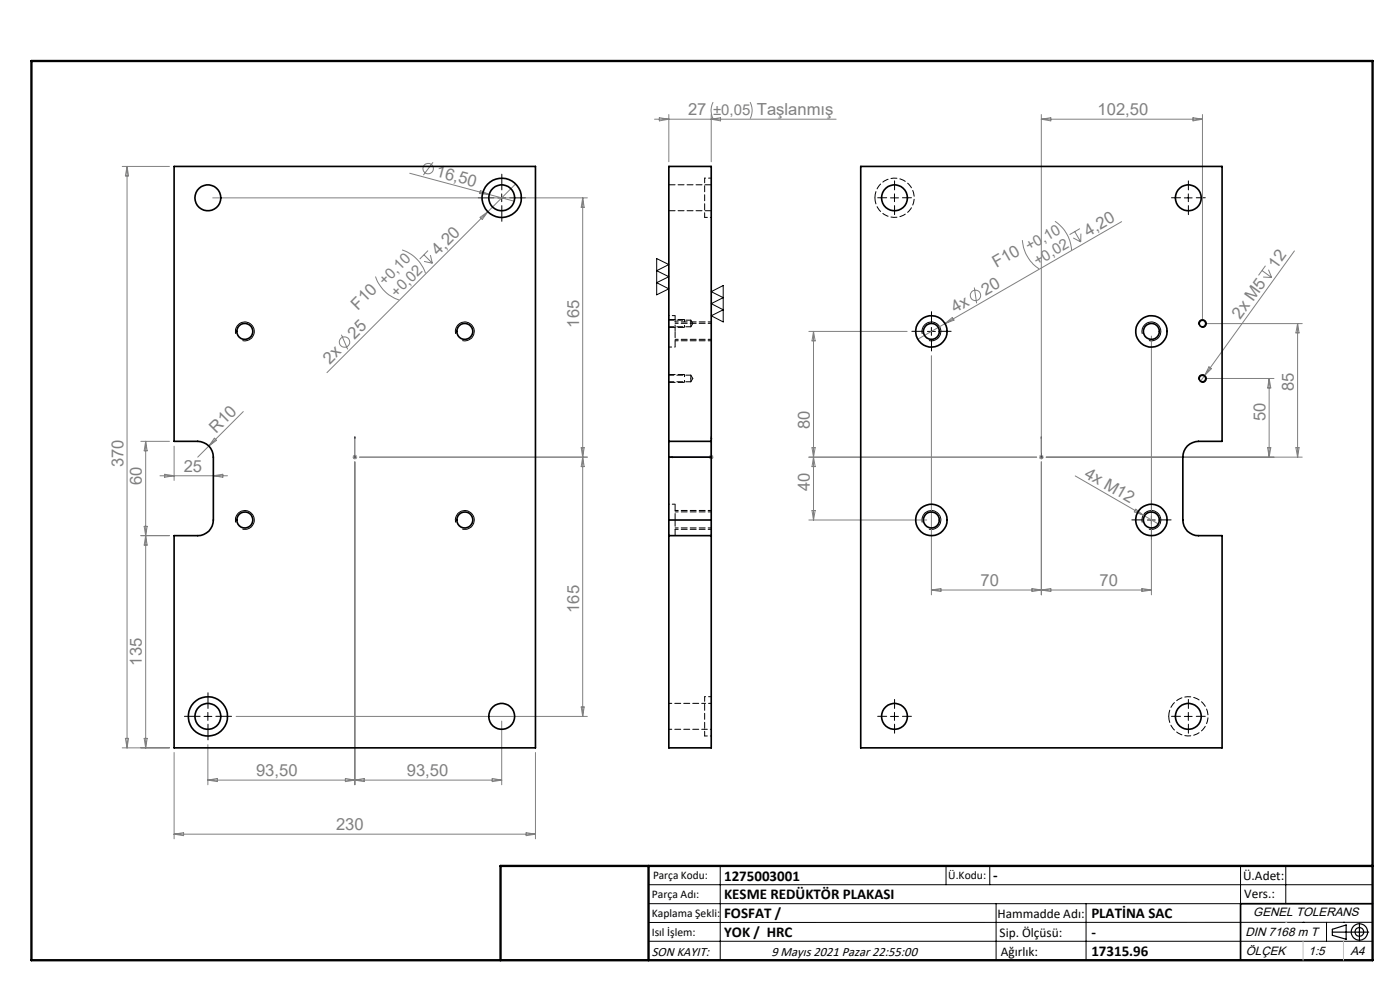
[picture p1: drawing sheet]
<svg xmlns="http://www.w3.org/2000/svg" width="297mm" height="210mm" viewBox="0 0 297 210" stroke-linecap="round" stroke-linejoin="round" font-family="sans-serif">
<g fill="none" stroke="#808080" stroke-width=".21">
<path d="M25.9 35.3h10M27 35.3v123.3M27 35.3l.3 2h-.7zM86.9 36.8l22.2 5.9M91.9 34.4l-2.1 2.7M109.4 39l-40 40M138.9 25.3h38.5M139.9 25l2 .3-2 .3zM141.9 24.3v10M150.9 24.3v10M150.9 25.3l2-.3v.6zM151.3 21.7a3.9 3.9 0 0 0 0 3.5"/>
<path d="M159.1 21.7a3.9 3.9 0 0 1 0 3.5M220.9 24.3v71.7M220.9 25.3h34.2M220.9 25.3l2-.3v.6zM253.1 25l2 .3-2 .3zM255.1 24.3v43.3M45.1 42h79.5M79.7 58.7a7.9 7.9 0 0 0 4.9 4.9M85.3 53a7.9 7.9 0 0 1 5 5M89.9 54l1.8 1.8M90 55.4l1.7 .4M90.8 53.2l-1.8 1.8"/>
<path d="M91.3 54.1l.4 1.7M101.8 46.1l1.7-1.2-1.2 1.7zM101.9 40.4l1.9 .9-2-.2zM123.6 42v110M123.6 42l.3 2h-.6zM216.9 50.9a8 8 0 0 0 3.5 6.1M223.8 46.9a7.9 7.9 0 0 1 3.5 6.1M227.7 50.5l1.6 .8M228 49.1l1.3 2.2M229.1 48.5l-2.2 1.3M229.3 49.6v1.7M237.9 47l-37.4 21.6"/>
<path d="M267.7 57.4l2.1 1.5M268 58.8l1.8 .1M268.5 56.4l-1.5 2M269.1 57.2l.7 1.7M274.6 53.2l-19 26.4M72.4 71l1.4 3.1M171.6 70.3h20.8M172.6 70.3v40M172.6 70.3l.3 2h-.6zM197.6 75.5v50.7M200.5 68.6l-5.8 3.4M200.5 68.6l1.5-1.3 .4 .6z"/>
<path d="M206.7 61l.5 3.3M244.3 71.3v54.9M255.6 79.6l-1 1.4M256.1 68.6h20.2M256.5 77.8l.5 .4-1.4 1.4zM275.3 68.6v28.4M275.3 68.6l.3 2h-.7zM29.9 93.6h6M30.9 93.6v65M30.9 93.6l.3 2h-.6zM36.9 94.6v7.3M45.5 92.9l.4 .5-1.6 1.2z"/>
<path d="M51.6 87.3l-9.7 9.7M74.8 97h1M74.9 96.6l.7 .7M75.3 96.5v1M75.3 98v68.5M75.6 96.6l-.7 .7M76.3 97h48.3M123.3 95l.6 4h-.6l.6-4zM150.4 97h1M150.5 96.6l.7 .7M150.9 96.5v1M151.2 96.6l-.7 .7"/>
<path d="M171.6 97h48.3M172.3 95h.6l-.3 2zM172.6 97l.3 2h-.6zM220.4 97h1M220.6 96.6l.7 .7M220.9 96.5v1M220.9 98v28.2M221.3 96.6l-.7 .7M221.9 97h54.4M256.1 80.3h14.2M268.9 95h.7l-.4 2zM269.2 80.3v16.7"/>
<path d="M269.2 80.3l.4 2h-.7zM274.9 95h.7l-.3 2zM29.9 113.6h6M30.6 111.6h.6l-.3 2zM30.9 113.6l.3 2h-.6zM33.9 100.9h14.4M34.9 100.6l2 .3-2 .3zM45.3 100.9l2-.3v.6zM171.6 110.3h25M172.3 108.3h.6l-.3 2zM228.1 101l14.4 8.3M240.9 108l1.6 1.3-1.9-.7z"/>
<path d="M242.5 109.3l3.5 2M197.6 125.2h46.7M197.6 125.2l2-.4v.7zM218.9 124.8v.7l4-.7v.7zM242.3 124.8l2 .4-2 .3zM25.9 158.6h10M26.6 156.6h.7l-.3 2zM30.6 156.6h.6l-.3 2zM36.9 159.6v18.3M44.1 158v8.5M50.1 152h74.5M106.4 153v13.5"/>
<path d="M113.6 159.6v18.3M123.3 150h.6l-.3 2zM36.9 176.9h76.7M36.9 176.9l2-.3v.7zM44.1 165.5h62.3M44.1 165.5l2-.4v.7zM73.3 165.1l2 .4-2 .3zM75.3 165.5l2-.4v.7zM104.4 165.1l2 .4-2 .3zM111.6 176.6l2 .3-2 .4z"/>
<circle cx="90.8" cy="35.8" r="1.09"/>
<circle cx="73.1" cy="72.6" r="1.1"/>
<circle cx="206.9" cy="62.7" r="1.1"/>
</g>
<g fill="none" stroke="#000" stroke-width=".21">
<path d="M105.6 42h1.7M106.4 41.1v1.7M139.3 54.8l2.6 1.3-2.6 1.3 2.6 1.3-2.6 1.3 2.6 1.3-2.6 1.2zM188.9 42h1.7M189.8 41.1v1.7M251.2 42h1.7M252.1 41.1v1.7M50 70.8a1.99 1.99 0 0 1 1.8-2.5 1.99 1.99 0 0 1 2.1 2.2 1.99 1.99 0 0 1-2.5 1.7M96.7 70.8a2 2 0 0 1 1.7-2.5 2 2 0 0 1 2.2 2.2 2 2 0 0 1-2.5 1.7M150.9 61.9l2.5-1.3v7.7l-2.5-1.3 2.5-1.3-2.5-1.3 2.5-1.3zM195.7 70.8a2 2 0 0 1 1.7-2.5 2 2 0 0 1 2.2 2.2 2 2 0 0 1-2.5 1.7M196.7 70.3h1.7"/>
<path d="M197.6 69.5v1.6M242.3 70.8a2 2 0 0 1 1.8-2.5 2 2 0 0 1 2.2 2.2 2 2 0 0 1-2.6 1.7M254.3 68.9a.83 .83 0 0 1 .7-1.1 .83 .83 0 0 1 .9 .9 .83 .83 0 0 1-1 .8M254.3 80.5a.84 .84 0 0 1 .7-1 .84 .84 0 0 1 .9 .8 .84 .84 0 0 1-1 .8M50 110.8a1.99 1.99 0 0 1 1.8-2.5 1.99 1.99 0 0 1 2.1 2.2 1.99 1.99 0 0 1-2.5 1.7M96.7 110.8a2 2 0 0 1 1.7-2.5 2 2 0 0 1 2.2 2.2 2 2 0 0 1-2.5 1.7M195.7 110.8a2 2 0 0 1 1.7-2.5 2 2 0 0 1 2.2 2.2 2 2 0 0 1-2.5 1.7M242.3 110.8a2 2 0 0 1 1.8-2.5 2 2 0 0 1 2.2 2.2 2 2 0 0 1-2.6 1.7M243.4 110.3h1.7M244.3 109.5v1.6M43.3 152h1.6M44.1 151.1v1.7"/>
<path d="M188.9 152h1.7M189.8 151.1v1.7M251.2 152h1.7M252.1 151.1v1.7M137.6 187.7h153.6M137.6 191.7h153.6M137.6 199.7h153.6M152.8 183.7v20M200.7 183.7v4M210 183.7v4M211.3 191.7v12M230.4 191.7v12"/>
<path d="M263.2 183.7v20M272.8 183.7v8M276.4 195.6h.1M281.4 195.6v4.1M285 195.6h.1M291.2 195.6l-153.6 .1"/>
</g>
<path d="M145.2 67.8v1.6M145.2 79.5v1.6" fill="none" stroke="#000" stroke-width=".21" stroke-dasharray="1.3 .6" stroke-dashoffset=".8" stroke-linecap="butt"/>
<g fill="none" stroke="#000" stroke-width=".25">
<path d="M282.6 197.7h7.8M282.6 197.1l3-.9v3l-3-.8zM288.4 195.8v3.8M106.2 203.7h185"/>
<circle cx="288.4" cy="197.7" r="1.74"/>
<circle cx="288.4" cy="197.7" r=".93"/>
</g>
<path d="M75.3 92.6v.5v-.5M75.3 96.9v.2zM75.3 97h.1M75.3 92.6v4.4M142.2 97l.4-.1v.2zM150.9 92.6l.1 .5h-.2zM150.9 92.6v4.4h-8.7M220.9 92.6v.5v-.5M220.9 96.9v.2zM220.9 97h.1M220.9 92.6v4.4" fill="none" stroke="#00f" stroke-width=".21"/>
<g fill="none" stroke="#000" stroke-width=".21" stroke-dasharray="15.2 1.3 1.3 1.3">
<path d="M104.8 41.9h-3.3M106.5 43.6v3.3M106.5 40.3v-3.4M108.1 41.9h3.4M188.1 41.9h-1.9M189.8 40.3v-1.9M189.8 43.6v1.9M191.4 41.9h2M250.4 41.9h-1.9M252.1 40.3v-1.9M252.1 43.6v1.9M253.8 41.9h1.9"/>
<path d="M195.9 70.3h-2.5M197.6 68.6v-2.5M197.6 71.9v2.5M199.3 70.3h2.5M242.6 110.3h-2.5M244.3 108.6v-2.5M244.3 111.9v2.5M245.9 110.3h2.5M42.5 151.9h-3.4M44.1 153.6v3.3M44.1 150.3v-3.4M45.8 151.9h3.3"/>
<path d="M188.1 151.9h-1.9M189.8 150.3v-1.9M189.8 153.6v1.9M191.4 151.9h2M250.4 151.9h-1.9M252.1 150.3v-1.9M252.1 153.6v1.9M253.8 151.9h1.9"/>
</g>
<path d="M143.2 72.3h7.7M150.9 68.3h-7.7M143.2 112.3h7.7M150.9 108.3h-7.7" fill="none" stroke="#000" stroke-width=".21" stroke-dasharray="1.3 .6" stroke-dashoffset=".6"/>
<path d="M141.9 69.4h3.3M145.2 67.8h-3.3M145.2 79.4h-3.3M141.9 81.1h3.3" fill="none" stroke="#000" stroke-width=".21" stroke-dasharray="1.3 .6" stroke-dashoffset="-.1"/>
<path d="M145.2 67.8h.1M145.2 79.4v.1" fill="none" stroke="#000" stroke-width=".21" stroke-dasharray="1.3 .6"/>
<path d="M291.2 191.7h-28v12" fill="none" stroke="#000" stroke-width=".35"/>
<path d="M6.7 12.9h284.5v190.8h-284.5zM137.6 183.7v20M291.2 183.7h-185v20" fill="none" stroke="#000" stroke-width=".5"/>
<path d="M276.4 199.7v4M285 199.7v4" fill="none" stroke="#c0c0c0" stroke-width=".21"/>
<path d="M272.8 195.6h.1" fill="none" stroke="#c0c0c0" stroke-width=".25"/>
<g fill="#00f">
<path d="M75.3 92.6v.5zM75.3 96.9v.2z"/>
<path d="M150.9 92.6l.1 .5h-.2zM142.2 97l.4-.1v.2z"/>
<path d="M220.9 92.6v.5zM220.9 96.9v.2z"/>
</g>
<g fill="none" stroke="#000" stroke-width=".35">
<path d="M36.9 35.3h76.7v123.3h-76.7v-45h5a3.3 3.3 0 0 0 3.4-3.3v-13.3a3.3 3.3 0 0 0-3.4-3.4h-5zM182.6 35.3h76.7v58.3h-5.1a3.3 3.3 0 0 0-3.3 3.4v13.3a3.3 3.3 0 0 0 3.3 3.3h5.1v45h-76.7zM141.9 93.6v3.4M141.9 93.6h9M141.9 93.6v-58.3h9v58.3M141.9 97v13.3M141.9 97h9M150.9 93.6v3.4M150.9 97v13.3M141.9 110.3v3.3M141.9 113.6h9M141.9 113.6v45h9v-45"/>
<path d="M141.9 110.3h9M150.9 110.3v3.3"/>
<circle cx="44.1" cy="42" r="2.75"/>
<circle cx="106.4" cy="42" r="4.2"/>
<circle cx="106.4" cy="42" r="2.75"/>
<circle cx="189.8" cy="42" r="2.75"/>
<circle cx="252.1" cy="42" r="2.75"/>
<circle cx="51.9" cy="70.3" r="1.69"/>
<circle cx="98.6" cy="70.3" r="1.69"/>
<circle cx="197.6" cy="70.3" r="3.3"/>
<circle cx="197.6" cy="70.3" r="1.69"/>
<circle cx="244.3" cy="70.3" r="3.3"/>
<circle cx="244.3" cy="70.3" r="1.69"/>
<circle cx="255.1" cy="68.6" r=".71"/>
<circle cx="255.1" cy="80.3" r=".7"/>
<circle cx="51.9" cy="110.3" r="1.7"/>
<circle cx="98.6" cy="110.3" r="1.7"/>
<circle cx="197.6" cy="110.3" r="3.3"/>
<circle cx="197.6" cy="110.3" r="1.7"/>
<circle cx="244.3" cy="110.3" r="3.3"/>
<circle cx="244.3" cy="110.3" r="1.7"/>
<circle cx="44.1" cy="152" r="4.2"/>
<circle cx="44.1" cy="152" r="2.75"/>
<circle cx="106.4" cy="152" r="2.75"/>
<circle cx="189.8" cy="152" r="2.75"/>
<circle cx="252.1" cy="152" r="2.75"/>
</g>
<path d="M149.5 37.8v8.3M146.6 68.6v-.7M146.6 69.3v-.7M146.6 80.3v-.7M146.6 81v-.7M149.5 147.8v8.3" fill="none" stroke="#000" stroke-width=".21" stroke-dasharray="1.3 .6" stroke-dashoffset=".3"/>
<path d="M150.9 39.2h-9M141.9 44.7h9M185.6 41.9a4.2 4.2 0 0 1 6.1-3.7 4.2 4.2 0 0 1 .6 7.1 4.2 4.2 0 0 1-6.6-2.6l-.1-.8M143.2 70.3v-3.4M143.2 73.6v-3.3M143.2 110.3v-3.4M143.2 113.6v-3.3M247.9 151.9a4.2 4.2 0 0 1 6.1-3.7 4.2 4.2 0 0 1 .6 7.1 4.2 4.2 0 0 1-6.6-2.6l-.1-.8" fill="none" stroke="#000" stroke-width=".21" stroke-dasharray="1.3 .6" stroke-dashoffset="-.1"/>
<path d="M150.9 37.8h-1.4M149.5 46.1h1.4M141.9 73.6h1.3M143.2 66.9h-1.3M143.2 106.9h-1.3M149.5 156.1h1.4M149.5 154.7h1.4M150.9 147.8h-1.4M150.9 149.2h-1.4" fill="none" stroke="#000" stroke-width=".21" stroke-dasharray="1.3 .6" stroke-dashoffset=".7"/>
<path d="M141.9 69.3h4.7M146.6 67.9h-4.7M146.6 79.6h-4.7M141.9 81h4.7" fill="none" stroke="#000" stroke-width=".21" stroke-dasharray="1.3 .6" stroke-dashoffset=".2"/>
<path d="M146.6 69.3l.4-.7M147 68.6l-.4-.7M146.6 81l.4-.7M147 80.3l-.4-.7" fill="none" stroke="#000" stroke-width=".21" stroke-dasharray="1.3 .6" stroke-dashoffset=".4"/>
<path d="M143.2 72h7.7M150.9 68.6h-7.7M143.2 112h7.7M150.9 108.6h-7.7M141.9 154.7h7.6M149.5 149.2h-7.6" fill="none" stroke="#000" stroke-width=".21" stroke-dasharray="1.3 .6" stroke-dashoffset=".6"/>
<g font-size="3.5" fill="#808080">
<text x="146" y="24.5">27</text>
<text x="232.9" y="24.5">102,50</text>
<text x="92.3" y="37.4" transform="rotate(15 92.3 37.4)">16,50</text>
<text x="230.9" y="50.2" transform="rotate(-30 230.9 50.2)">4,20</text>
<text x="93" y="54.3" transform="rotate(-45 93 54.3)">4,20</text>
<text x="211.4" y="57" transform="rotate(-30 211.4 57)">F10 +0,10</text>
<text x="270.8" y="57.2" transform="rotate(-54 270.8 57.2)">12</text>
<text x="75.9" y="65.9" transform="rotate(-45 75.9 65.9)">F10 +0,10</text>
<text x="209.1" y="62.8" transform="rotate(-30 209.1 62.8)">20</text>
<text x="122.8" y="69.5" transform="rotate(-90 122.8 69.5)">165</text>
<text x="202.7" y="66.5" transform="rotate(-30 202.7 66.5)">4x</text>
<text x="263.1" y="67.8" transform="rotate(-54 263.1 67.8)">2x M5</text>
<text x="69.9" y="77.4" transform="rotate(-45 69.9 77.4)">2x</text>
<text x="75.2" y="72.1" transform="rotate(-45 75.2 72.1)">25</text>
<text x="274.5" y="83" transform="rotate(-90 274.5 83)">85</text>
<text x="268.5" y="89.4" transform="rotate(-90 268.5 89.4)">50</text>
<text x="45.8" y="92" transform="rotate(-45 45.8 92)">R10</text>
<text x="171.8" y="91.1" transform="rotate(-90 171.8 91.1)">80</text>
<text x="26.2" y="99.2" transform="rotate(-90 26.2 99.2)">370</text>
<text x="39" y="100.1">25</text>
<text x="229.9" y="101.1" transform="rotate(30 229.9 101.1)">4x M12</text>
<text x="30.1" y="102.9" transform="rotate(-90 30.1 102.9)">60</text>
<text x="171.8" y="104.1" transform="rotate(-90 171.8 104.1)">40</text>
<text x="208" y="124.4">70</text>
<text x="233.3" y="124.4">70</text>
<text x="122.8" y="130" transform="rotate(-90 122.8 130)">165</text>
<text x="30.1" y="141.2" transform="rotate(-90 30.1 141.2)">135</text>
<text x="54.3" y="164.7">93,50</text>
<text x="86.3" y="164.7">93,50</text>
<text x="71.3" y="176.1">230</text>
</g>
<g font-size="3.2" fill="#808080">
<text x="151.3" y="24.5">±0,05 Taşlanmış</text>
<text x="220.1" y="56.4" transform="rotate(-30 220.1 56.4)">+0,02</text>
<text x="84.2" y="63.1" transform="rotate(-45 84.2 63.1)">+0,02</text>
</g>
<g font-size="3.2">
<text x="153.6" y="186.8">1275003001</text>
<text x="153.6" y="190.8">KESME REDÜKTÖR PLAKASI</text>
<text x="210.7" y="186.6">-</text>
<text x="153.6" y="194.8">FOSFAT /</text>
<text x="231.5" y="194.8">PLATİNA SAC</text>
<text x="153.6" y="198.8">YOK / HRC</text>
<text x="231.5" y="198.7">-</text>
<text x="231.5" y="202.8">17315.96</text>
</g>
<g font-size="2.8">
<text x="263.7" y="186.7">Ü.Adet:</text>
<text x="263.9" y="190.5">Vers.:</text>
<text x="211.6" y="194.8">Hammadde Adı:</text>
<text x="138.3" y="202.8">SON KAYIT:</text>
<text x="163.6" y="202.8">9 Mayıs 2021 Pazar 22:55:00</text>
<text x="212.1" y="198.7">Sip. Ölçüsü:</text>
<text x="212.3" y="202.7">Ağırlık:</text>
</g>
<g font-size="2.6">
<text x="265.9" y="194.4">GENEL TOLERANS</text>
<text x="264.2" y="198.5">DIN 7168 m T</text>
<text x="264.3" y="202.6">ÖLÇEK</text>
<text x="277.6" y="202.6">1:5</text>
<text x="286.5" y="202.6">A4</text>
</g>
<g font-size="2.5">
<text x="138.3" y="190.5">Parça Adı:</text>
<text x="138.5" y="186.5">Parça Kodu:</text>
<text x="201.2" y="186.5">Ü.Kodu:</text>
<text x="138.3" y="194.5">Kaplama Şekli:</text>
<text x="138.3" y="198.6">Isıl İşlem:</text>
</g>
</svg>
